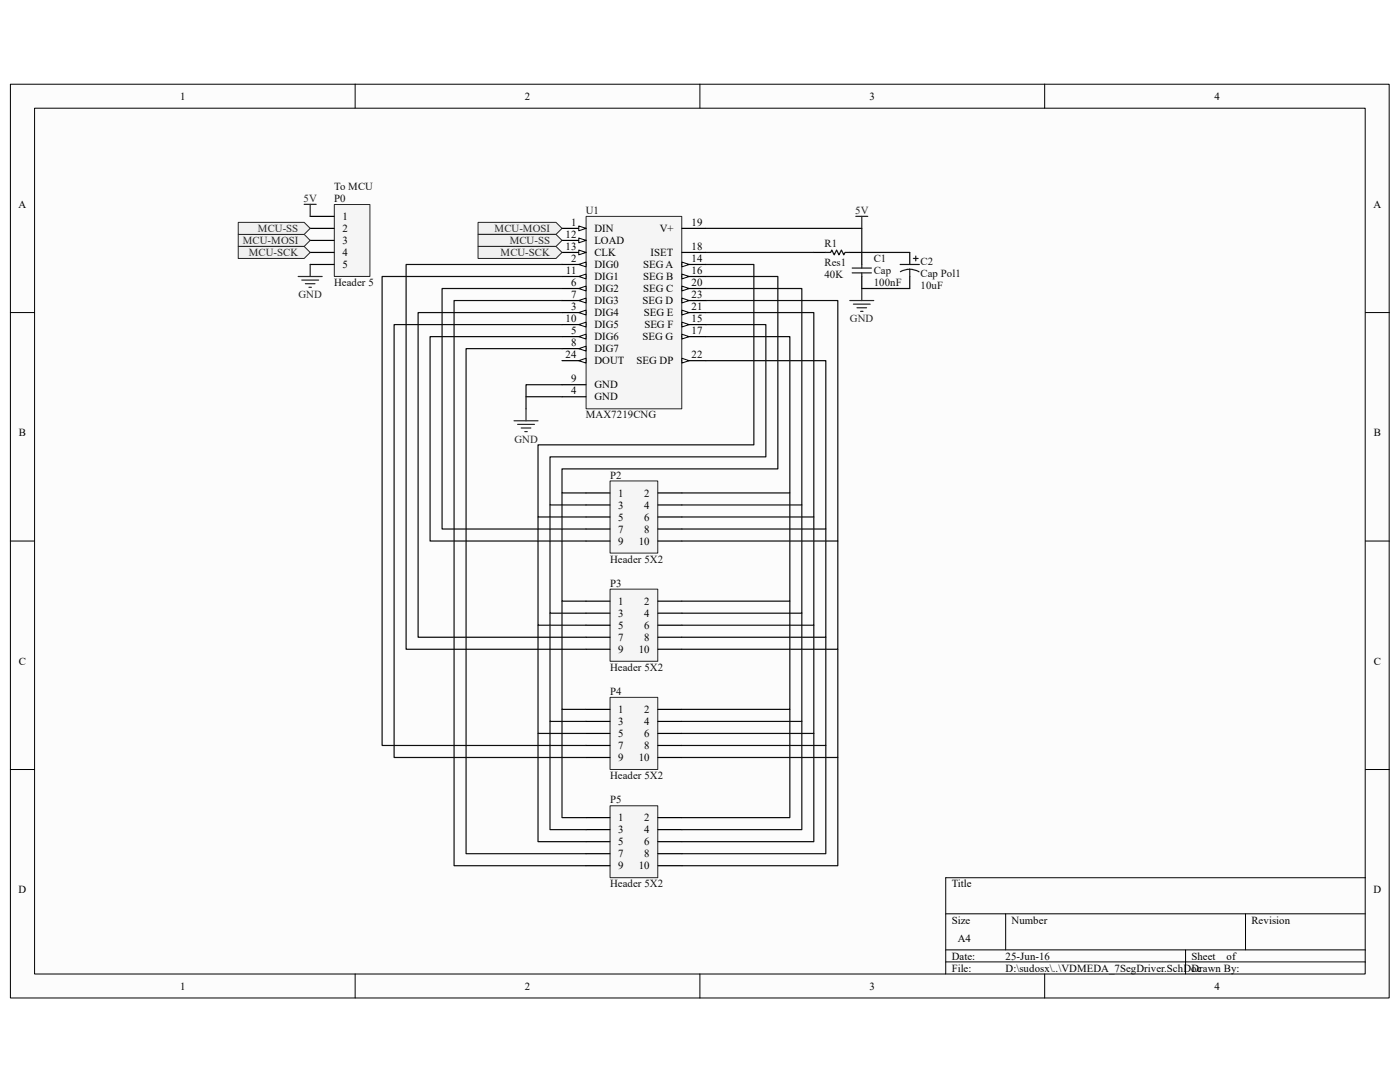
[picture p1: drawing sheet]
<svg xmlns="http://www.w3.org/2000/svg" width="279mm" height="216mm" viewBox="0 0 279 216" stroke-linecap="round" stroke-linejoin="round" font-family="sans-serif">
<path d="M2.1 16.8h275.1v182.3h-275.1z" fill="#fcfcfc"/>
<path d="M2.1 16.8h275.1v182.3h-275.1z" fill="none" stroke="#000" stroke-width=".2"/>
<path d="M6.9 21.6h265.6v172.8h-265.6z" fill="#fcfcfc"/>
<g fill="none" stroke="#000" stroke-width=".2">
<path d="M70.9 16.8v4.8M139.7 16.8v4.8M208.5 16.8v4.8M6.9 21.6h265.6v172.8h-265.6zM2.1 62.4h4.8M272.5 62.4h4.8M2.1 108h4.8M272.5 108h4.8M2.1 153.5h4.8M272.5 153.5h4.8M272.5 175.1h-83.8v19.2M70.9 194.3v4.8"/>
<path d="M139.7 194.3v4.8M188.7 182.3h83.8M188.7 189.5h83.8M188.7 191.9h83.8M200.7 182.3v7.2M208.5 194.3v4.8M236.6 189.5v4.8M248.6 182.3v7.2"/>
</g>
<path d="M117 43.2h19.1v38.4h-19.1z" fill="#f5f5f5"/>
<path d="M117 43.2h19.1v38.4h-19.1z" fill="none" stroke="#262626" stroke-width=".2"/>
<path d="M112.2 57.6h4.7" fill="none" stroke="#000" stroke-width=".24"/>
<path d="M115.5 57.6l1.4-.5v.9z" fill="#fcfcfc" stroke="#000" stroke-width=".2"/>
<path d="M112.2 67.2h4.7" fill="none" stroke="#000" stroke-width=".24"/>
<path d="M115.5 67.2l1.4-.5v.9z" fill="#fcfcfc" stroke="#000" stroke-width=".2"/>
<path d="M112.2 79.2h4.7M136.1 62.4h4.8" fill="none" stroke="#000" stroke-width=".24"/>
<path d="M136.1 61.9l1.4 .5-1.4 .4z" fill="#fcfcfc" stroke="#000" stroke-width=".2"/>
<path d="M136.1 67.2h4.8" fill="none" stroke="#000" stroke-width=".24"/>
<path d="M136.1 66.7l1.4 .5-1.4 .4z" fill="#fcfcfc" stroke="#000" stroke-width=".2"/>
<path d="M136.1 50.4h4.8M136.1 45.6h4.8M136.1 57.6h4.8" fill="none" stroke="#000" stroke-width=".24"/>
<path d="M136.1 57.1l1.4 .5-1.4 .4z" fill="#fcfcfc" stroke="#000" stroke-width=".2"/>
<path d="M112.2 62.4h4.7" fill="none" stroke="#000" stroke-width=".24"/>
<path d="M115.5 62.4l1.4-.5v.9z" fill="#fcfcfc" stroke="#000" stroke-width=".2"/>
<path d="M136.1 60h4.8" fill="none" stroke="#000" stroke-width=".24"/>
<path d="M136.1 59.5l1.4 .5-1.4 .4z" fill="#fcfcfc" stroke="#000" stroke-width=".2"/>
<path d="M112.2 45.6h4.7" fill="none" stroke="#000" stroke-width=".24"/>
<path d="M115.5 45.1l1.4 .5-1.4 .5z" fill="#fcfcfc" stroke="#000" stroke-width=".2"/>
<path d="M112.2 52.8h4.7" fill="none" stroke="#000" stroke-width=".24"/>
<path d="M115.5 52.8l1.4-.5v1z" fill="#fcfcfc" stroke="#000" stroke-width=".2"/>
<path d="M136.1 64.8h4.8" fill="none" stroke="#000" stroke-width=".24"/>
<path d="M136.1 64.3l1.4 .5-1.4 .4z" fill="#fcfcfc" stroke="#000" stroke-width=".2"/>
<path d="M136.1 55.2h4.8" fill="none" stroke="#000" stroke-width=".24"/>
<path d="M136.1 54.7l1.4 .5-1.4 .4z" fill="#fcfcfc" stroke="#000" stroke-width=".2"/>
<path d="M136.1 52.8h4.8" fill="none" stroke="#000" stroke-width=".24"/>
<path d="M136.1 52.3l1.4 .5-1.4 .5z" fill="#fcfcfc" stroke="#000" stroke-width=".2"/>
<path d="M112.2 55.2h4.7M112.2 76.8h4.7" fill="none" stroke="#000" stroke-width=".24"/>
<path d="M115.5 55.2l1.4-.5v.9z" fill="#fcfcfc" stroke="#000" stroke-width=".2"/>
<path d="M112.2 64.8h4.7" fill="none" stroke="#000" stroke-width=".24"/>
<path d="M115.5 64.8l1.4-.5v.9z" fill="#fcfcfc" stroke="#000" stroke-width=".2"/>
<path d="M112.2 50.4h4.7" fill="none" stroke="#000" stroke-width=".24"/>
<path d="M115.5 49.9l1.4 .5-1.4 .5z" fill="#fcfcfc" stroke="#000" stroke-width=".2"/>
<path d="M136.1 72h4.8" fill="none" stroke="#000" stroke-width=".24"/>
<path d="M136.1 71.5l1.4 .5-1.4 .4z" fill="#fcfcfc" stroke="#000" stroke-width=".2"/>
<path d="M112.2 60h4.7" fill="none" stroke="#000" stroke-width=".24"/>
<path d="M115.5 60l1.4-.5v.9z" fill="#fcfcfc" stroke="#000" stroke-width=".2"/>
<path d="M112.2 69.6h4.7" fill="none" stroke="#000" stroke-width=".24"/>
<path d="M115.5 69.6l1.4-.5v.9z" fill="#fcfcfc" stroke="#000" stroke-width=".2"/>
<path d="M112.2 72h4.7" fill="none" stroke="#000" stroke-width=".24"/>
<path d="M115.5 72l1.4-.5v.9z" fill="#fcfcfc" stroke="#000" stroke-width=".2"/>
<path d="M112.2 48h4.7" fill="none" stroke="#000" stroke-width=".24"/>
<path d="M115.5 47.5l1.4 .5-1.4 .5z" fill="#fcfcfc" stroke="#000" stroke-width=".2"/>
<path d="M162.4 50.4h2.4M169.6 50.4h2.4v2.4M172 55.2v2.4M181.6 50.4v2.4M181.6 55.2v2.4" fill="none" stroke="#000" stroke-width=".24"/>
<path d="M164.8 50.4h1l.2-.5 .5 1 .5-1 .4 1 .5-1 .5 1 .2-.5h1M170.1 53.5h3.8M170.1 54.5h3.8M172 52.8v.7M172 54.5v.7M179.6 52.8h3.9M181.6 53.7l1.1 .2 .7 .3M181.6 53.7l-.8 .1-1.1 .4M181.6 53.7v1.5M182.3 51.6h.9M182.8 51.1v1" fill="none" stroke="#1c1c1c" stroke-width=".24"/>
<path d="M169.6 60h4.8M170.8 43.2h2.4M172 43.2v2.4M172 57.6v2.4M170.3 60.7h3.4M171 61.4h1.9M171.7 62.1h.5M102.6 84h4.8M103.3 84.7h3.4M104 85.4h1.9M104.7 86.1h.5M105 81.6v2.4" fill="none" stroke="#262626" stroke-width=".24"/>
<g fill="#f0f0f0" stroke="#262626" stroke-width=".2">
<path d="M95.4 44.4h15.6l1.2 1.2-1.2 1.2h-15.6z" fill-rule="evenodd"/>
<path d="M95.4 46.8h15.6l1.2 1.2-1.2 1.2h-15.6z" fill-rule="evenodd"/>
<path d="M95.4 49.2h15.6l1.2 1.2-1.2 1.2h-15.6z" fill-rule="evenodd"/>
</g>
<path d="M121.8 96h9.5v14.4h-9.5z" fill="#f5f5f5"/>
<path d="M121.8 96h9.5v14.4h-9.5z" fill="none" stroke="#262626" stroke-width=".2"/>
<path d="M116.9 98.4h4.8M131.3 98.4h4.8M116.9 100.8h4.8M116.9 103.2h4.8M116.9 105.6h4.8M116.9 108h4.8M131.3 100.8h4.8M131.3 103.2h4.8M131.3 105.6h4.8M131.3 108h4.8" fill="none" stroke="#000" stroke-width=".24"/>
<g fill="none" stroke="#0e0e0e" stroke-width=".24">
<path d="M140.9 45.6h31.1v4.8h9.6M140.9 60h26.3v48h-31.1M140.9 57.6h19.1v43.2h-23.9M140.9 55.2h14.3v38.4h-43v4.8h4.7M140.9 52.8h9.6v36h-43.1v14.4h9.5M140.9 50.4h21.5M172 57.6h9.6M105 79.2h7.2M112.2 76.8h-7.2v4.8M140.9 72h23.9v33.6h-28.7M140.9 62.4h21.5v40.8h-26.3M140.9 67.2h16.7v31.2h-21.5"/>
<path d="M140.9 64.8h11.9v26.4h-43v9.6h7.1"/>
</g>
<path d="M121.8 117.6h9.5v14.4h-9.5z" fill="#f5f5f5"/>
<path d="M121.8 117.6h9.5v14.4h-9.5z" fill="none" stroke="#262626" stroke-width=".2"/>
<path d="M116.9 120h4.8M131.3 120h4.8M116.9 122.4h4.8M116.9 124.8h4.8M116.9 127.2h4.8M116.9 129.6h4.8M131.3 122.4h4.8M131.3 124.8h4.8M131.3 127.2h4.8M131.3 129.6h4.8" fill="none" stroke="#000" stroke-width=".24"/>
<path d="M121.8 139.2h9.5v14.3h-9.5z" fill="#f5f5f5"/>
<path d="M121.8 139.1h9.5v14.4h-9.5z" fill="none" stroke="#262626" stroke-width=".2"/>
<path d="M116.9 141.5h4.8M116.9 143.9h4.8M116.9 146.3h4.8M116.9 148.7h4.8M116.9 151.1h4.8M131.3 141.5h4.8M131.3 143.9h4.8M131.3 146.3h4.8M131.3 148.7h4.8M131.3 151.1h4.8" fill="none" stroke="#000" stroke-width=".24"/>
<path d="M121.8 160.8h9.5v14.3h-9.5z" fill="#f5f5f5"/>
<path d="M121.8 160.8h9.5v14.3h-9.5z" fill="none" stroke="#262626" stroke-width=".2"/>
<path d="M116.9 163.1h4.8M116.9 165.5h4.8M116.9 167.9h4.8M116.9 170.3h4.8M116.9 172.7h4.8M131.3 163.1h4.8M131.3 165.5h4.8M131.3 167.9h4.8M131.3 170.3h4.8M131.3 172.7h4.8" fill="none" stroke="#000" stroke-width=".24"/>
<g fill="none" stroke="#0e0e0e" stroke-width=".24">
<path d="M112.2 98.4v21.6h4.7M157.6 98.4v21.6h-21.5M107.4 103.2v21.6h9.5M109.8 100.8v21.6h7.1M112.2 120v21.5h4.7M157.6 120v21.5h-21.5M160 100.8v21.6h-23.9M162.4 103.2v21.6h-26.3M164.8 105.6v21.6h-28.7M167.2 108v21.6h-31.1M107.4 124.8v21.5h9.5M109.8 122.4v21.5h7.1"/>
<path d="M160 122.4v21.5h-23.9M162.4 124.8v21.5h-26.3M164.8 127.2v21.5h-28.7M167.2 129.6v21.5h-31.1M107.4 146.3v21.6h9.5M109.8 143.9v21.6h7.1M112.2 141.5v21.6h4.7M157.6 141.5v21.6h-21.5M160 143.9v21.6h-23.9M162.4 146.3v21.6h-26.3M164.8 148.7v21.6h-28.7M167.2 151.1v21.6h-31.1"/>
</g>
<path d="M66.8 40.9h7v14.3h-7z" fill="#f5f5f5"/>
<path d="M66.7 40.8h7.1v14.4h-7.1z" fill="none" stroke="#262626" stroke-width=".2"/>
<path d="M61.9 43.2h4.8M61.9 45.6h4.8M61.9 48h4.8M61.9 50.4h4.8M61.9 52.8h4.8" fill="none" stroke="#000" stroke-width=".24"/>
<path d="M59.5 55.2h4.8M60.2 55.9h3.4M60.7 40.8h2.4M60.9 56.6h2M61.7 57.3h.4M61.9 40.8v2.4M61.9 52.8v2.4" fill="none" stroke="#262626" stroke-width=".24"/>
<g fill="#f0f0f0" stroke="#262626" stroke-width=".2">
<path d="M47.5 46.8h13.2l1.2 1.2-1.2 1.2h-13.2z" fill-rule="evenodd"/>
<path d="M47.5 44.4h13.2l1.2 1.2-1.2 1.2h-13.2z" fill-rule="evenodd"/>
<path d="M47.5 49.2h13.2l1.2 1.2-1.2 1.2h-13.2z" fill-rule="evenodd"/>
</g>
<path d="M112.2 52.8h-31.2v76.8h35.9M112.2 57.6h-24v48h28.7M112.2 60h-21.6v112.7h26.3M112.2 55.2h-35.9v93.5h40.6M112.2 62.4h-28.8v64.8h33.5M112.2 67.2h-26.4v40.8h31.1M112.2 69.6h-19.2v100.7h23.9M112.2 64.8h-33.5v86.3h38.2" fill="none" stroke="#0e0e0e" stroke-width=".24"/>
<g font-size="2.2">
<text x="35.9" y="19.9">1</text>
<text x="104.7" y="19.9">2</text>
<text x="173.5" y="19.9">3</text>
<text x="242.3" y="19.9">4</text>
<text x="3.7" y="41.5">A</text>
<text x="274.1" y="41.5">A</text>
<text x="68.4" y="43.9">1</text>
<text x="68.4" y="46.3">2</text>
<text x="112.9" y="47.5">12</text>
<text x="114" y="45.1">1</text>
<text x="118.6" y="46.3">DIN</text>
<text x="131.7" y="46.3">V+</text>
<text x="138" y="45.1">19</text>
<text x="68.4" y="48.7">3</text>
<text x="68.4" y="51.1">4</text>
<text x="68.4" y="53.5">5</text>
<text x="112.9" y="49.9">13</text>
<text x="114" y="52.3">2</text>
<text x="118.6" y="53.5">DIG0</text>
<text x="118.6" y="51.1">CLK</text>
<text x="118.6" y="48.7">LOAD</text>
<text x="128.3" y="53.5">SEG A</text>
<text x="129.8" y="51.1">ISET</text>
<text x="138" y="49.9">18</text>
<text x="138" y="52.3">14</text>
<text x="112.9" y="54.7">11</text>
<text x="114" y="57.1">6</text>
<text x="114" y="59.5">7</text>
<text x="118.6" y="58.3">DIG2</text>
<text x="118.6" y="55.9">DIG1</text>
<text x="128.3" y="58.3">SEG C</text>
<text x="128.3" y="55.9">SEG B</text>
<text x="138" y="57.1">20</text>
<text x="138" y="59.5">23</text>
<text x="138" y="54.7">16</text>
<text x="112.9" y="64.3">10</text>
<text x="114" y="61.9">3</text>
<text x="118.6" y="63.1">DIG4</text>
<text x="118.6" y="65.5">DIG5</text>
<text x="118.6" y="60.7">DIG3</text>
<text x="128.2" y="60.7">SEG D</text>
<text x="128.5" y="63.1">SEG E</text>
<text x="128.6" y="65.5">SEG F</text>
<text x="138" y="61.9">21</text>
<text x="138" y="64.3">15</text>
<text x="112.9" y="71.5">24</text>
<text x="114" y="66.7">5</text>
<text x="114" y="69.1">8</text>
<text x="118.6" y="67.9">DIG6</text>
<text x="118.6" y="70.3">DIG7</text>
<text x="128.2" y="67.9">SEG G</text>
<text x="138" y="66.7">17</text>
<text x="138" y="71.5">22</text>
<text x="114" y="76.3">9</text>
<text x="118.6" y="77.5">GND</text>
<text x="118.6" y="72.7">DOUT</text>
<text x="127" y="72.7">SEG DP</text>
<text x="114" y="78.7">4</text>
<text x="118.6" y="79.9">GND</text>
<text x="3.8" y="87.1">B</text>
<text x="274.2" y="87.1">B</text>
<text x="123.4" y="99.1">1</text>
<text x="123.4" y="101.5">3</text>
<text x="128.6" y="99.1">2</text>
<text x="128.6" y="101.5">4</text>
<text x="123.4" y="103.9">5</text>
<text x="123.4" y="106.3">7</text>
<text x="128.6" y="103.9">6</text>
<text x="128.6" y="106.3">8</text>
<text x="123.4" y="108.7">9</text>
<text x="127.5" y="108.7">10</text>
<text x="123.4" y="120.7">1</text>
<text x="123.4" y="123.1">3</text>
<text x="123.4" y="125.5">5</text>
<text x="128.6" y="120.7">2</text>
<text x="128.6" y="123.1">4</text>
<text x="128.6" y="125.5">6</text>
<text x="123.4" y="127.9">7</text>
<text x="123.4" y="130.3">9</text>
<text x="127.5" y="130.3">10</text>
<text x="128.6" y="127.9">8</text>
<text x="3.8" y="132.7">C</text>
<text x="274.2" y="132.7">C</text>
<text x="123.4" y="142.3">1</text>
<text x="128.6" y="142.3">2</text>
<text x="123.4" y="144.7">3</text>
<text x="123.4" y="147.1">5</text>
<text x="123.4" y="149.5">7</text>
<text x="128.6" y="144.7">4</text>
<text x="128.6" y="147.1">6</text>
<text x="128.6" y="149.5">8</text>
<text x="123.4" y="151.9">9</text>
<text x="127.5" y="151.9">10</text>
<text x="123.4" y="163.9">1</text>
<text x="123.4" y="166.3">3</text>
<text x="128.6" y="163.9">2</text>
<text x="128.6" y="166.3">4</text>
<text x="123.4" y="168.7">5</text>
<text x="123.4" y="171.1">7</text>
<text x="123.4" y="173.5">9</text>
<text x="127.5" y="173.5">10</text>
<text x="128.6" y="168.7">6</text>
<text x="128.6" y="171.1">8</text>
<text x="3.7" y="178.3">D</text>
<text x="189.9" y="177.1">Title</text>
<text x="274.1" y="178.3">D</text>
<text x="189.9" y="184.3">Size</text>
<text x="201.9" y="184.3">Number</text>
<text x="249.8" y="184.3">Revision</text>
<text x="189.9" y="191.5">Date:</text>
<text x="191.1" y="187.9">A4</text>
<text x="200.7" y="191.5">25-Jun-16</text>
<text x="237.8" y="191.5">Sheet</text>
<text x="244.8" y="191.5">of</text>
<text x="35.9" y="197.5">1</text>
<text x="104.7" y="197.5">2</text>
<text x="173.5" y="197.5">3</text>
<text x="189.9" y="193.9">File:</text>
<text x="200.7" y="193.9">D:\sudosx\..\VDMEDA_7SegDriver.SchDoc</text>
<text x="237.8" y="193.9">Drawn By:</text>
<text x="242.3" y="197.5">4</text>
</g>
<g font-size="2.2" fill="#262626">
<text x="60.6" y="40.3">5V</text>
<text x="51.5" y="46.3">MCU-SS</text>
<text x="98.7" y="46.3">MCU-MOSI</text>
<text x="170.7" y="42.7">5V</text>
<text x="48.5" y="48.7">MCU-MOSI</text>
<text x="49.7" y="51.1">MCU-SCK</text>
<text x="99.9" y="51.1">MCU-SCK</text>
<text x="101.7" y="48.7">MCU-SS</text>
<text x="59.6" y="59.5">GND</text>
<text x="169.6" y="64.3">GND</text>
<text x="102.7" y="88.3">GND</text>
</g>
<g font-size="2.2" fill="#0e0e0e">
<text x="66.7" y="40.3">P0</text>
<text x="66.7" y="37.9">To MCU</text>
<text x="116.9" y="42.7">U1</text>
<text x="164.5" y="49.2">R1</text>
<text x="164.5" y="53">Res1</text>
<text x="174.4" y="52.3">C1</text>
<text x="183.7" y="52.8">C2</text>
<text x="66.7" y="57.1">Header 5</text>
<text x="164.5" y="55.4">40K</text>
<text x="174.4" y="57.1">100nF</text>
<text x="174.4" y="54.7">Cap</text>
<text x="183.7" y="57.6">10uF</text>
<text x="183.7" y="55.2">Cap Pol1</text>
<text x="116.9" y="83.5">MAX7219CNG</text>
<text x="121.7" y="95.5">P2</text>
<text x="121.7" y="112.3">Header 5X2</text>
<text x="121.7" y="117.1">P3</text>
<text x="121.7" y="133.9">Header 5X2</text>
<text x="121.7" y="138.7">P4</text>
<text x="121.7" y="155.5">Header 5X2</text>
<text x="121.7" y="160.3">P5</text>
<text x="121.7" y="177.1">Header 5X2</text>
</g>
</svg>
